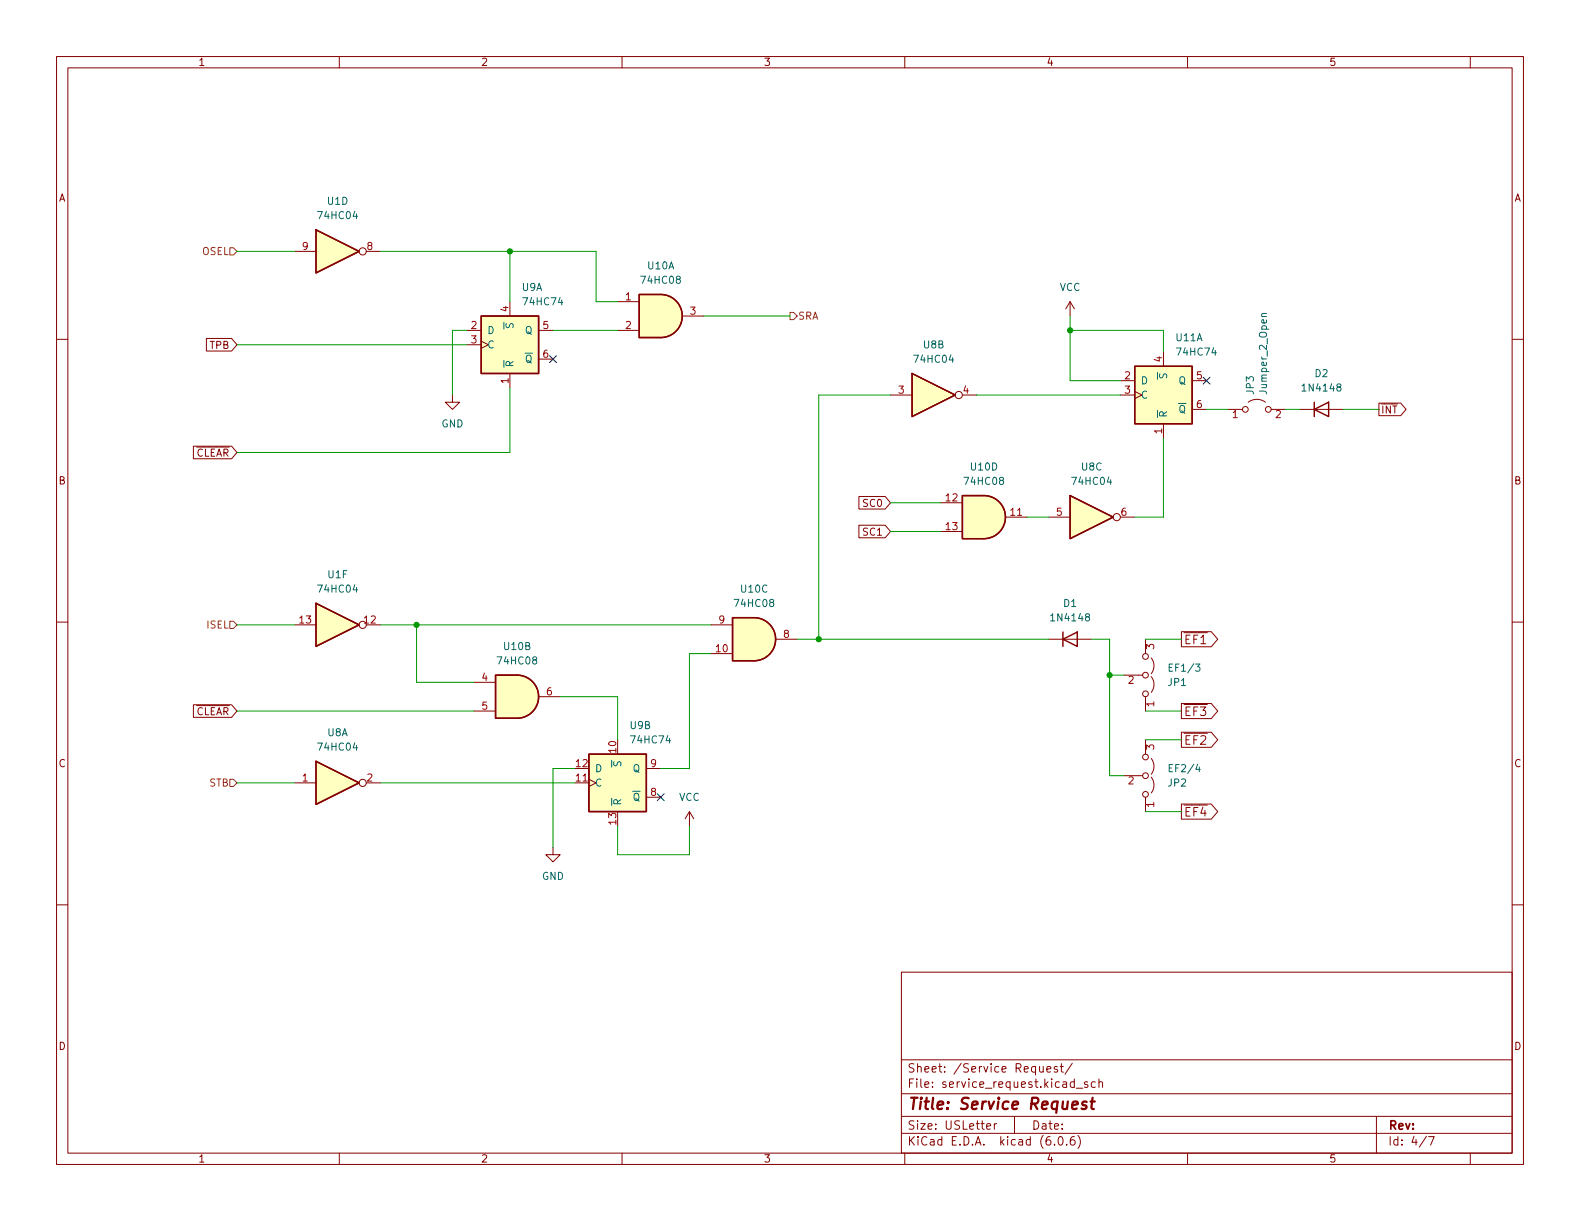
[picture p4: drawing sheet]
<svg xmlns="http://www.w3.org/2000/svg" width="279mm" height="216mm" viewBox="0 0 279 216" stroke-linecap="round" stroke-linejoin="round" font-family="sans-serif">
<g fill="none" stroke="#840000" stroke-width=".18">
<path d="M10 10h259.4v195.9h-259.4zM12 12h255.4v191.9h-255.4zM60 10v2M110 10v2M160 10v2M210 10v2M260 10v2M10 60h2M36.5 59.8h4.5l.9 1.2-.9 1.1h-4.5zM52.1 44.5h3.8M64.8 44.5h2.5M82.5 58.4h2.6"/>
<path d="M90.2 53.3v2.6M95.2 58.4h2.6M109.2 53.3h3.8M109.2 58.4h3.8M120.6 55.9h3.9M189.2 53.3l-.7 1.3M189.2 53.3v2.6M189.2 53.3l.8 1.3M267.4 60h2M34.2 78.9h6.8l.9 1.1-.9 1.1h-6.8zM80 69.9v1.2h1.3l-1.3 1.3-1.3-1.3h1.3M82.5 61h2.6"/>
<path d="M85.1 60.3l1.3 .7-1.3 .6M90.2 66v2.6M95.2 63.5h2.6M157.5 69.9h3.8M170.2 69.9h2.5M198.1 69.9h2.6M198.1 67.3h2.6M200.7 69.2l1.2 .7-1.2 .6M205.7 62.2v2.6M205.7 74.9v2.6M210.8 72.4h2.6M210.8 67.3h2.6"/>
<path d="M217.2 72.4h2.5M220.7 71.1a2.54 2.54 0 0 1 3.1 0M224.8 72.4h2.5M229.9 72.4h7.6M243.8 71.3h3.9l.9 1.1-.9 1.1h-3.9zM151.9 87.8h4.6l1 1.1-1 1.1h-4.6zM151.9 92.9h4.6l1 1.1-1 1.1h-4.6zM166.4 88.9h3.8M166.4 94h3.8M177.8 91.4h3.8M185.4 91.4h3.8M198.1 91.4h2.6"/>
<path d="M10 110h2M52.1 110.5h3.8M64.8 110.5h2.5M125.7 110.5h3.8M125.7 115.6h3.8M137.2 113h3.8M185.4 113h7.6M198.8 119.4h3.3M202.6 113v2.6M203.6 119.6a2.26 2.26 0 0 1 0 2.8M203.6 116.3a2.26 2.26 0 0 1 0 2.8M208.9 111.7h5.3l1.1 1.3-1.1 1.4h-5.3z"/>
<path d="M267.4 110h2M34.2 124.6h6.8l.9 1.1-.9 1.1h-6.8zM52.1 138.4h3.8M64.8 138.4h2.5M83.8 120.7h3.8M83.8 125.7h3.8M95.2 123.2h3.9M101.6 138.4h2.5M104.1 137.8l1.3 .6-1.3 .7M114.3 135.9h2.5M198.8 137.2h3.3M202.6 123.2v2.5"/>
<path d="M202.6 130.8v2.6M203.6 137.4a2.26 2.26 0 0 1 0 2.8M203.6 134.1a2.26 2.26 0 0 1 0 2.8M208.9 124.4h5.3l1.1 1.3-1.1 1.4h-5.3zM208.9 129.5h5.3l1.1 1.3-1.1 1.3h-5.3zM10 160h2M97.8 149.9v1.2h1.3l-1.3 1.3-1.3-1.3h1.3M114.3 141h2.5M121.9 143.5l-.7 1.3M121.9 143.5v2.6M121.9 143.5l.8 1.3M202.6 141v2.5"/>
<path d="M208.9 142.2h5.3l1.1 1.3-1.1 1.3h-5.3zM267.4 160h2M159.4 171.9h108v32h-108zM159.4 197.4h108M159.4 193.4h108M159.4 187.4h108M174.5 199.2l.7-.2-.1-.3h-.4l-.2 .2v.7h.6M175.8 198.7v1M176.3 198.7h-.3l-.2 .3M179.4 197.4v3M183.8 188.6l.1 .9 .4 .1 .2-.2M184.5 188.6v1"/>
<path d="M185.1 189.1l.7-.2v-.2l-.5-.1-.2 .2 .1 .7h.6M187 188.7l-.4-.1-.2 .2 .1 .2 .5 .1v.4h-.6M187.5 188.6h.5M187.7 188.1v1.3l.3 .2M189.6 188l-1.3 1.9M190.3 192.4h1.2M192.3 191.4l-.3-.1-.2 .2v.2l.5 .2v.3h-.5M193.7 191.4l-.4-.1-.3 .3v.4l.1 .2h.6M194.3 191.4l.2-.1 .4 .1 .1 .9M194.3 190.8v1.5M243.4 197.4v6.5M60 203.9v2"/>
<path d="M110 203.9v2M159.4 200.4h108M160 203.9v2M186.5 202.3v.2M187.3 201h.2a.81 .81 0 0 1 .6 .6 .81 .81 0 0 1-.3 .8l-.2 .1a.81 .81 0 0 1-.6-.6 .81 .81 0 0 1 .3-.9zM188.6 202.3v.2M190 201a.59 .59 0 0 0-.7 .6v.6l.1 .2 .4 .1 .2-.2 .1-.5-.1-.2-.5-.1-.2 .3M190.6 200.8a1.72 1.72 0 0 1 0 2.2M210 203.9v2M252.3 200.9l-1.3 1.9M252.6 201h1l-.6 1.5M260 203.9v2"/>
<circle cx="64.1" cy="44.4" r=".63"/>
<circle cx="169.5" cy="69.8" r=".63"/>
<circle cx="220.2" cy="72.4" r=".51"/>
<circle cx="224.3" cy="72.4" r=".51"/>
<circle cx="197.5" cy="91.4" r=".63"/>
<circle cx="64.1" cy="110.5" r=".63"/>
<circle cx="202.6" cy="119.4" r=".51"/>
<circle cx="202.6" cy="116.1" r=".51"/>
<circle cx="64.1" cy="138.4" r=".63"/>
<circle cx="202.6" cy="122.7" r=".51"/>
<circle cx="202.6" cy="133.9" r=".51"/>
<circle cx="202.6" cy="137.2" r=".51"/>
<circle cx="202.6" cy="140.5" r=".51"/>
</g>
<path d="M192.2 194.9a.49 .49 0 0 0-.8 .3v.1l.7 .2v.2l-.1 .3-.2 .1-.5-.1M192.8 194.8h.8M193.2 194.1l-.2 1.7 .1 .2 .3 .1" fill="none" stroke="#840000" stroke-width=".4"/>
<g fill="#ffffc2" stroke="#ffffc2" stroke-width=".18">
<path d="M116.8 52.1a3.8 3.8 0 0 1 3.9 3.8 3.8 3.8 0 0 1-3.9 3.8z"/>
<path d="M113 52.1h3.8v7.6h-3.8z"/>
<path d="M55.9 134.6l7.6 3.8-7.6 3.8z"/>
<path d="M55.9 106.7l7.6 3.8-7.6 3.8z"/>
<path d="M85.1 55.9h10.1v10.1h-10.1z"/>
<path d="M189.2 87.6l7.6 3.8-7.6 3.9z"/>
<path d="M55.9 40.6l7.6 3.9-7.6 3.8z"/>
<path d="M133.4 109.2a3.8 3.8 0 0 1 3.8 3.8 3.8 3.8 0 0 1-3.8 3.8z"/>
<path d="M129.5 109.2h3.8v7.6h-3.8z"/>
<path d="M174 87.6a3.8 3.8 0 0 1 3.8 3.8 3.8 3.8 0 0 1-3.8 3.9z"/>
<path d="M170.2 87.6h3.8v7.7h-3.8z"/>
<path d="M161.3 66l7.6 3.9-7.6 3.8z"/>
<path d="M91.4 119.4a3.8 3.8 0 0 1 3.9 3.8 3.8 3.8 0 0 1-3.9 3.8z"/>
<path d="M87.6 119.4h3.8v7.6h-3.8z"/>
<path d="M104.1 133.4h10.2v10.1h-10.2z"/>
<path d="M200.7 64.8h10.1v10.1h-10.1z"/>
</g>
<g fill="none" stroke="#840000" stroke-width=".25">
<path d="M55.9 40.6l7.6 3.9-7.6 3.8zM85.1 55.9h10.1v10.1h-10.1zM113 52.1h3.8a3.8 3.8 0 0 1 3.9 3.8 3.8 3.8 0 0 1-3.9 3.8h-3.8zM161.3 66l7.6 3.9-7.6 3.8zM200.7 64.8h10.1v10.1h-10.1zM232.4 72.4l2.5-1.3v2.6zM232.4 71.1v2.6M170.2 87.6h3.8a3.8 3.8 0 0 1 3.8 3.8 3.8 3.8 0 0 1-3.8 3.9h-3.8zM189.2 87.6l7.6 3.8-7.6 3.9zM55.9 106.7l7.6 3.8-7.6 3.8zM91.4 119.4h-3.8v7.6h3.8M91.4 119.4a3.8 3.8 0 0 1 3.9 3.8 3.8 3.8 0 0 1-3.9 3.8"/>
<path d="M133.3 109.2h-3.8v7.6h3.8M133.4 109.2a3.8 3.8 0 0 1 3.8 3.8 3.8 3.8 0 0 1-3.8 3.8M188 113l2.5-1.2v2.5zM188 111.8v2.5M55.9 134.6l7.6 3.8-7.6 3.8zM104.1 133.4h10.2v10.1h-10.2z"/>
</g>
<path d="M89.1 57v1.2M89.5 57.2v.5l.1 .2h.4l.2-.6 .3-.1 .2 .3v.4M224 55.4l-.8 .1-.1 .3 .1 .2M204.7 65.9v1.2M205.1 66.1l-.1 .5 .2 .2h.3l.3-.6 .3-.1 .2 .2v.5M108.2 134.4v1.3M108.6 134.7l-.1 .5 .1 .1h.4l.3-.5 .3-.1 .2 .2-.1 .5" fill="none" stroke="#006464" stroke-width=".18"/>
<path d="M40.6 43.8h.7l.6 .7-.6 .6h-.7zM139.7 55.2h.6l.7 .7-.7 .6h-.6zM40.6 109.9h.7l.6 .6-.6 .6h-.7zM40.6 137.8h.7l.6 .6-.6 .7h-.7z" fill="none" stroke="#725600" stroke-width=".18"/>
<g fill="none" stroke="#009600" stroke-width=".18">
<path d="M41.9 44.5h10.2M67.3 44.5h38.1v8.8h3.8M82.5 58.4h-2.5v11.5M90.2 44.5v8.8M97.8 58.4h11.4M124.5 55.9h15.2M189.2 58.4h16.5v3.8M189.2 55.9v11.4h8.9M41.9 61h40.6M90.2 68.6v11.4h-48.3M157.5 69.9h-12.7v43.1M172.7 69.9h25.4"/>
<path d="M205.7 77.5v13.9h-5M213.4 72.4h3.8M227.3 72.4h2.6M237.5 72.4h6.3M157.5 88.9h8.9M157.5 94h8.9M181.6 91.4h3.8M41.9 110.5h10.2M67.3 110.5h58.4M73.7 110.5v10.2h10.1M125.7 115.6h-3.8v20.3h-5.1M141 113h44.4"/>
<path d="M193 113h3.2v24.2h2.6M196.2 119.4h2.6M202.6 113h6.3M41.9 138.4h10.2M41.9 125.7h41.9M67.3 138.4h34.3M99.1 123.2h10.1v7.6M101.6 135.9h-3.8v14M202.6 125.7h6.3M202.6 130.8h6.3M109.2 146.1v5h12.7v-5M202.6 143.5h6.3"/>
</g>
<path d="M97.2 62.9l1.2 1.2M98.4 62.9l-1.2 1.2M212.8 66.7l1.2 1.2M214 66.7l-1.2 1.2M116.2 140.4l1.2 1.2M117.4 140.4l-1.2 1.2" fill="none" stroke="#000084" stroke-width=".18"/>
<g fill="#009600" stroke="#009600" stroke-width=".18">
<circle cx="73.7" cy="110.5" r=".46"/>
<circle cx="90.2" cy="44.5" r=".46"/>
<circle cx="189.2" cy="58.4" r=".46"/>
<circle cx="196.2" cy="119.4" r=".46"/>
<circle cx="144.8" cy="113" r=".46"/>
</g>
<text font-size="2.8" fill="#840000" x="160.4" y="196.2">Title: Service Request</text>
<g font-size="2.1" fill="#840000">
<text x="209.3" y="113.9">~{EF1}</text>
<text x="209.3" y="126.6">~{EF3}</text>
<text x="209.3" y="131.7">~{EF2}</text>
<text x="209.3" y="144.4">~{EF4}</text>
<text x="160.4" y="189.7">Sheet: /Service Request/</text>
<text x="160.4" y="192.4">File: service_request.kicad_sch</text>
<text x="160.4" y="202.5">KiCad E.D.A. kicad (6.0.6)</text>
<text x="160.4" y="199.7">Size: USLetter</text>
<text x="182.4" y="199.7">Date:</text>
<text x="245.4" y="199.7">Rev:</text>
<text x="245.4" y="202.5">Id: 4/7</text>
</g>
<g font-size="1.8" fill="#840000">
<text x="35" y="11.6">1</text>
<text x="85" y="11.6">2</text>
<text x="135" y="11.6">3</text>
<text x="185" y="11.6">4</text>
<text x="235" y="11.6">5</text>
<text x="10.3" y="35.6">A</text>
<text x="267.7" y="35.6">A</text>
<text x="37.1" y="61.7">TPB</text>
<text x="244.2" y="73.1">~{INT}</text>
<text x="33.2" y="80.7">~{CLEAR}</text>
<text x="10.3" y="85.7">B</text>
<text x="152.8" y="89.6">SC0</text>
<text x="267.7" y="85.7">B</text>
<text x="152.8" y="94.7">SC1</text>
<text x="33.2" y="126.5">~{CLEAR}</text>
<text x="10.3" y="135.6">C</text>
<text x="267.7" y="135.6">C</text>
<text x="10.3" y="185.7">D</text>
<text x="267.7" y="185.7">D</text>
<text x="35" y="205.6">1</text>
<text x="85" y="205.6">2</text>
<text x="135" y="205.6">3</text>
<text x="185" y="205.6">4</text>
<text x="235" y="205.6">5</text>
</g>
<g font-size="1.8" fill="#006464">
<text x="56.4" y="38.7">74HC04</text>
<text x="57.9" y="36.2">U1D</text>
<text x="114.6" y="47.6">U10A</text>
<text x="92.3" y="51.4">U9A</text>
<text x="92.7" y="54">74HC74</text>
<text x="113.6" y="50.2">74HC08</text>
<text x="187.4" y="51.4">VCC</text>
<text x="86.1" y="59.1">D</text>
<text x="92.9" y="59.1">Q</text>
<text x="86.1" y="61.6">C</text>
<text x="90.8" y="65" transform="rotate(-90 90.8 65)">~{R}</text>
<text x="91.5" y="64.1">~{Q}</text>
<text x="161.9" y="64.1">74HC04</text>
<text x="163.3" y="61.6">U8B</text>
<text x="208" y="60.3">U11A</text>
<text x="208.3" y="62.9">74HC74</text>
<text x="201.7" y="67.9">D</text>
<text x="201.7" y="70.5">C</text>
<text x="208.4" y="67.9">Q</text>
<text x="221.7" y="69.7" transform="rotate(-90 221.7 69.7)">JP3</text>
<text x="224" y="69.4" transform="rotate(-90 224 69.4)">Jumper_2_Open</text>
<text x="230.6" y="69.2">1N4148</text>
<text x="232.5" y="66.7">D2</text>
<text x="78" y="75.6">GND</text>
<text x="206.4" y="73.9" transform="rotate(-90 206.4 73.9)">~{R}</text>
<text x="207.1" y="73">~{Q}</text>
<text x="171.7" y="83.2">U10D</text>
<text x="191.3" y="83.2">U8C</text>
<text x="170.7" y="85.7">74HC08</text>
<text x="189.8" y="85.7">74HC04</text>
<text x="56.4" y="104.8">74HC04</text>
<text x="58" y="102.2">U1F</text>
<text x="130.1" y="107.3">74HC08</text>
<text x="131.1" y="104.8">U10C</text>
<text x="188.1" y="107.3">D1</text>
<text x="186.1" y="109.9">1N4148</text>
<text x="88.2" y="117.5">74HC08</text>
<text x="89.2" y="114.9">U10B</text>
<text x="207.1" y="118.7">EF1/3</text>
<text x="206.6" y="121.3">JP1</text>
<text x="57.9" y="130.2">U8A</text>
<text x="111.5" y="128.9">U9B</text>
<text x="111.8" y="131.4">74HC74</text>
<text x="56.4" y="132.7">74HC04</text>
<text x="105.2" y="136.5">D</text>
<text x="111.9" y="136.5">Q</text>
<text x="207.1" y="136.5">EF2/4</text>
<text x="105.2" y="139.1">C</text>
<text x="109.9" y="142.5" transform="rotate(-90 109.9 142.5)">~{R}</text>
<text x="110.5" y="141.6">~{Q}</text>
<text x="120.1" y="141.6">VCC</text>
<text x="206.6" y="139.1">JP2</text>
<text x="95.8" y="155.6">GND</text>
</g>
<g font-size="1.8" fill="#725600">
<text x="35.7" y="45.1">OSEL</text>
<text x="141.1" y="56.5">SRA</text>
<text x="36.6" y="111.1">ISEL</text>
<text x="37" y="139.1">STB</text>
</g>
<g font-size="1.8" fill="#a90000">
<text x="53.5" y="44.2">9</text>
<text x="64.9" y="44.2">8</text>
<text x="110.6" y="53.1">1</text>
<text x="83.3" y="58.2">2</text>
<text x="89.9" y="55.1" transform="rotate(-90 89.9 55.1)">4</text>
<text x="96" y="58.2">5</text>
<text x="110.6" y="58.2">2</text>
<text x="122.1" y="55.6">3</text>
<text x="83.3" y="60.7">3</text>
<text x="96" y="63.2">6</text>
<text x="205.5" y="64" transform="rotate(-90 205.5 64)">4</text>
<text x="89.9" y="67.8" transform="rotate(-90 89.9 67.8)">1</text>
<text x="158.9" y="69.6">3</text>
<text x="170.3" y="69.6">4</text>
<text x="198.9" y="67.1">2</text>
<text x="198.9" y="69.6">3</text>
<text x="211.6" y="67.1">5</text>
<text x="205.5" y="76.7" transform="rotate(-90 205.5 76.7)">1</text>
<text x="211.6" y="72.1">6</text>
<text x="217.9" y="73.9">1</text>
<text x="225.6" y="73.9">2</text>
<text x="167.3" y="88.6">12</text>
<text x="167.3" y="93.7">13</text>
<text x="178.7" y="91.2">11</text>
<text x="186.8" y="91.2">5</text>
<text x="198.3" y="91.2">6</text>
<text x="53" y="110.2">13</text>
<text x="64.4" y="110.2">12</text>
<text x="127.1" y="110.2">9</text>
<text x="138.6" y="112.8">8</text>
<text x="126.7" y="115.3">10</text>
<text x="204.1" y="114.8" transform="rotate(-90 204.1 114.8)">3</text>
<text x="85.2" y="120.4">4</text>
<text x="85.2" y="125.5">5</text>
<text x="96.7" y="122.9">6</text>
<text x="199.5" y="120.9">2</text>
<text x="204.1" y="125" transform="rotate(-90 204.1 125)">1</text>
<text x="101.9" y="135.6">12</text>
<text x="109" y="133.1" transform="rotate(-90 109 133.1)">10</text>
<text x="115.1" y="135.6">9</text>
<text x="204.1" y="132.6" transform="rotate(-90 204.1 132.6)">3</text>
<text x="53.5" y="138.2">1</text>
<text x="64.9" y="138.2">2</text>
<text x="101.9" y="138.2">11</text>
<text x="115.1" y="140.7">8</text>
<text x="199.5" y="138.7">2</text>
<text x="204.1" y="142.7" transform="rotate(-90 204.1 142.7)">1</text>
<text x="109" y="145.8" transform="rotate(-90 109 145.8)">13</text>
</g>
</svg>
